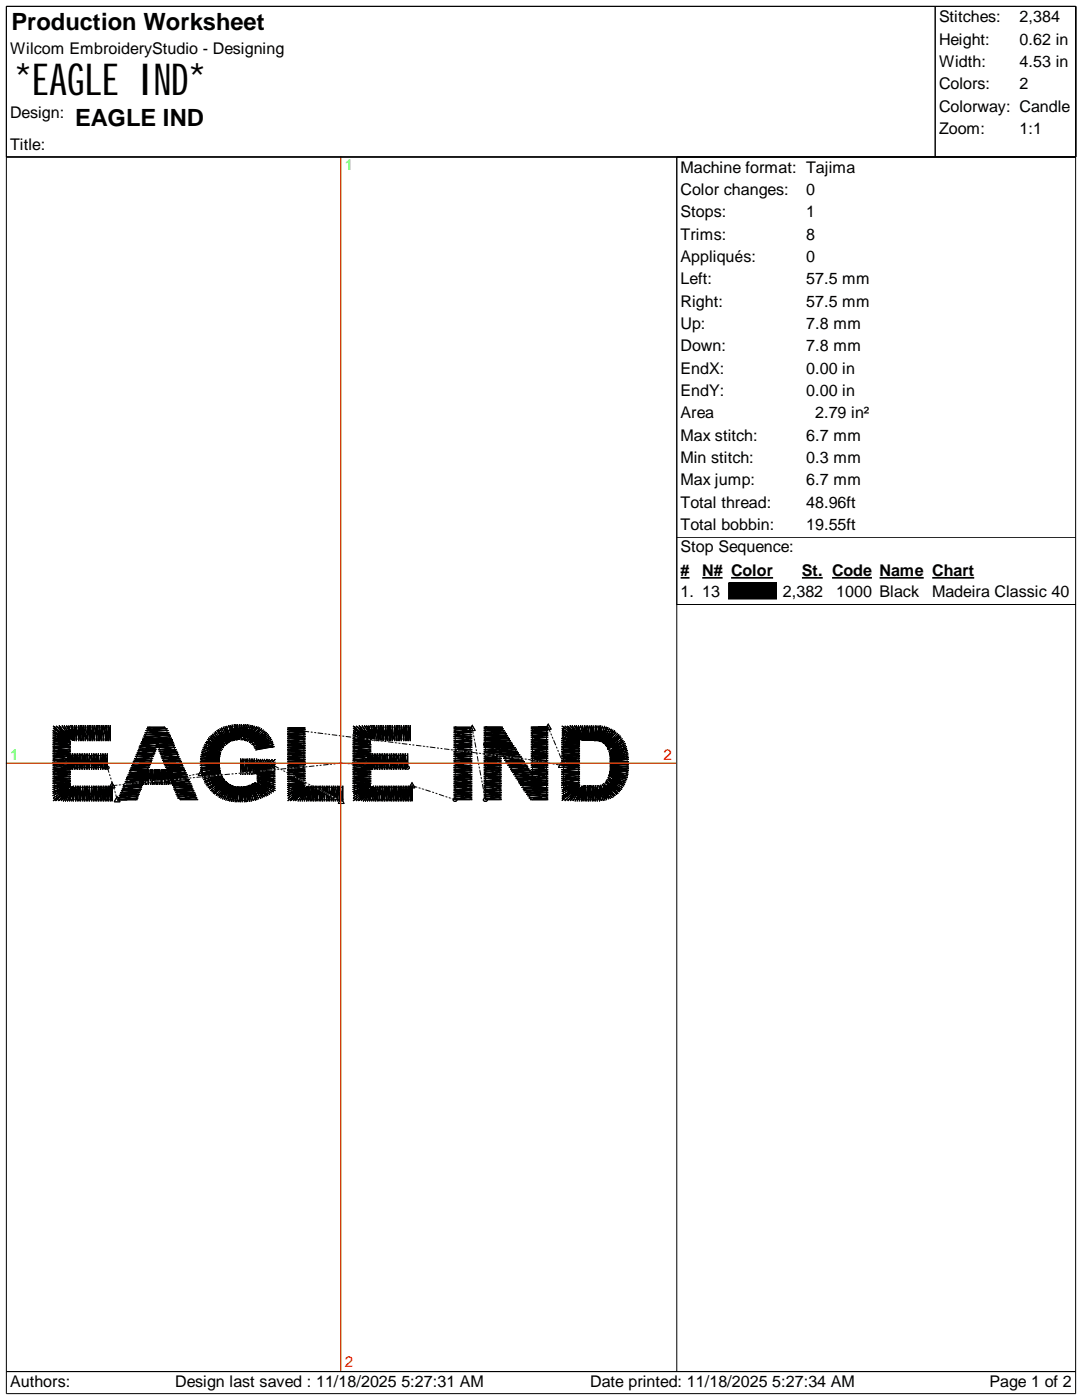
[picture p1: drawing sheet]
<svg xmlns="http://www.w3.org/2000/svg" width="216mm" height="279mm" viewBox="0 0 216 279" stroke-linecap="round" stroke-linejoin="round" font-family="sans-serif">
<path d="M22.4 156.8l45.6-4.5M23.4 159.6l-2-6.4M40.1 154.3l-5.6 1.3M68 152.3l13.4 .9M68.1 159.9l-14.5-7.7M82.2 156.8l8.6 2.8M94.2 145.4l2.7 14.2M109.4 145.1l3 7.4M112 152.7l-6.7-1.1-47-6" fill="none" stroke="#d6d6d6" stroke-width=".2" stroke-dasharray="0 1.1 .4 .4 .4 .4 .4" stroke-linecap="butt"/>
<path d="M22.4 156.8l45.6-4.5M23.4 159.6l-2-6.4M40.1 154.3l-5.6 1.3M68 152.3l13.4 .9M68.1 159.9l-14.5-7.7M82.2 156.8l8.6 2.8M94.2 145.4l2.7 14.2M109.4 145.1l3 7.4M112 152.7l-6.7-1.1-47-6" fill="none" stroke="#000" stroke-width=".2" stroke-dasharray="1.1 .4 .4 .4 .4 .4" stroke-linecap="butt"/>
<g fill="none" stroke="#000" stroke-width=".2">
<path d="M1.3 1.3h213.3v276.8h-213.3zM186.6 1.3v30M1.3 31.3h213.3M135 31.3v242.4M135 107.2h79.6M145.4 116.3h9.5v3.2h-9.5zM135 120.6h79.6M10.8 145.1h11.2v2.4h-8.2v9.6h8.6v2.5h-11.6zM13.5 150.8h7.9v2.4h-7.9zM21.4 153.2l-.3-1.2 .3 1.2-.3-1.2h-7.3l-.3 1.2 .6-2.4 .6 2.4 .7-2.4 .7 2.4 .6-2.4 .7 2.4 .6-2.4 .7 2.4 .7-2.4 .7 2.4 .6-2.4 .7 2.4v-2.8l-.3 3.2v-3.2l-.4 3.2v-3.2l-.3 3.2v-3.2l-.3 3.2v-3.2l-.5 3.2v-3.2l-.3 3.2v-3.2l-.3 3.2v-3.2l-.4 3.2v-3.2l-.3 3.2v-3.2l-.4 3.2v-3.2l-.4 3.2v-3.2l-.3 3.2v-3.2l-.4 3.2v-3.2l-.3 3.2v-3.2l-.3 3.2v-3.2l-.4 3.2v-3.2l-.3 3.2v-3.2l-.3 3.2v-3.2l-.4 3.2v-3.2l-.3 3.2v-3.2l-.4 3.2-.6-3.2v3.2l.3-3.2v3.2l.3-3.2v3.2l-.1-2 .1 1-.2 1-.7-.8-.8 .4v5.2h9.6l.4 1.2-.7-2.5-.8 2.5-.7-2.5-.6 2.5-.7-2.5-.8 2.5-.7-2.5-.7 2.5-.8-2.5-.7 2.5-.4-2.5-1.1 2.5 .7-2.5-2.5 2.5 1.9-2.5-3 1.5 3-1.9-3 .2 3-.8-3-.7 3-.8-3-.8 3-.7-3-.8 3-.7-3-.8 3-.8-3-.7 3-.7-3-.9 3 .4-3-2.1 3 1.5-1.9-2.4 2.4 2.4-.6-2.4 1 2.4 .5-2.4 .6 2.4 .7-2.4 .7 2.4 .7-2.4 .7 2.4 .7-2.4 .7 2.4 .7-2.4 .6 2.4 .7-2.4v2.8v-3.2l-.3 3.2v-3.2l-.4 3.2v-3.2l-.3 3.2v-3.2l-.4 3.2v-3.2l-.4 3.2v-3.2l-.3 3.2v-3.2l-.3 3.2v-3.2l-.4 3.2v-3.2l-.4 3.2v-3.2l-.3 3.2v-3.2l-.4 3.2v-3.2l-.3 3.2v-3.2l-.4 3.2v-3.2l-.4 3.2v-3.2l-.3 3.2v-3.2l-.4 3.2v-3.2l-.3 3.2v-3.2l-.3 3.2v-3.2l-.5 3.2v-3.2l-.3 3.2v-3.2l-.1 2.8-.3-2.8 .1 2.3-.5-2.3 .5 3.1-.9-3 .8 2.7-1.2-2.7 .8 2-1.3-2 1.7 3-2.1-3 1.6 2.5-2.2-2.5 1.5 2-2.1-1.9 2.9 2.8-3.5-2.8 3.1 2.7-3.1-2.3 2.4 1.9-2.5-1.4 3.6 2.3-3.6-1.9 3.1 1.7-3.1-1.3 2.8 1.3-2.8-.8 3.6 1.2-3.6-.9 3 .9-3-.5 2.8 .6-2.8-.1 3.6 .3h-3.6l3.6 .3h-3.6l3.6 .4h-3.6l3.6 .4h-3.6l3.6 .3h-3.6l3.6 .4h-3.6l3.6 .3h-3.6l3.6 .3h-3.6l3.6 .5h-3.6l3.6 .3h-3.6l3.6 .3h-3.6l3.6 .4h-3.6l3.6 .3h-3.6l3.6 .4h-3.6l3.6 .4h-3.6l3.6 .3h-3.6l3.6 .4h-3.6l3.6 .3h-3.6l3.6 .4h-3.6l3.6 .4h-3.6l3.6 .3h-3.6l3.6 .3h-3.6l3.6 .4h-3.6l2.5 .1-2.5 .3 3.5-.3-3.5 .6 2.4-.3-2.4 .8 3.6-1-3.6 1.4 2.7-.9-2.7 1.2 3.2-1.3-3.2 1.8 2.6-1.3-2.5 1.8 3.5-2.4-3.5 3 3-2.5-2.5 2.5 2.5-2.3-1.9 2.3 2.8-3-2.3 3 1.9-2.5-1.5 2.5 1.5-2.3-1.1 2.3 1.7-3.1-1.2 3.1 1-2.1-.6 2.1 .9-2.8-.5 2.8 .5-2.1-.2 2.1 .5-3.1v3.1l.3-3.1v3.1l.3-3.1v3.1l.4-3.1v3.1l.4-3.1v3.1l.3-3.1v3.1l.4-3.1v3.1l.3-3.1v3.1l.4-3.1v3.1l.4-3.1v3.1l.3-3.1v3.1l.4-3.1v3.1l.3-3.1v3.1l.3-3.1v3.1l.4-3.1v3.1l.3-3.1v3.1l.4-3.1v3.1l.3-3.1v3.1l.3-3.1v3.1l.4-3.1v3.1l.3-3.1v3.1l.4-3.1v3.1v-3.1M22.4 156.2l.5 1h-1.1zM23.4 159l.6 1h-1.2z"/>
<path d="M28.4 153.8h5.8l.8 2.4h-7.1zM28.5 148l-4.7 11.6h3.3l4.4-11.6M29.7 145.1h3.2l1.3 2.9h-5.7zM31 147.4h3l5.2 12.2h-3.3zM34.5 155.6l.5 .6-.5-.6 .5 .6-1.4-2.4-.1 2.4-1-2.4-.3 2.4-.9-2.4-.6 2.4-.5-2.4-.8 2.4-.4-2.4-1.1 2.4 .6-2.7-.3 3.1 .6-3.1-.3 3.1 .6-3.1-.1 3.1 .4-3.1-.1 3.1 .3-3.1v3.1l.4-3.1 .1 3.1 .1-3.1 .2 3.1 .1-3.1 .2 3.1 .1-3.1 .4 3.1-.1-3.1 .4 3.1-.2-3.1 .5 3.1-.2-3.1 .6 3.1-.4-3.1 .7 3.1-.3-3.1 .7 3.1-.5-3.1 .9 3.1-.6-3.1 .9 3.1-.7-3.1 1.1 3-.7-3 1.1 3-.9-3 1.2 3-.9-3 1.3 3-1-3 .4 1.9-.1-.9-.5-.9 1.6-1.1-1-.4-1.9-4.4-1.5-.3 3.2 .8-2.6 .7 3.3 .8-2.7 .8 3.3 .7-2.7 .8 3.3 .7-2.8 .8 3.5 .8-2.9 .7 3.6 .8-3 .7 3.6 .8-3 .8 3.7 .7-3 .8h3.6l-4.1-.3h4l-4.2-.5h4l-4.1-.3h4l-4.1-.3h3.9l-4.1-.4h4l-4.2-.3h4l-4.1-.4h3.9l-4-.4h4l-4.2-.3h4l-4.1-.4h3.9l-4-.4h3.8l-4-.3h3.9l-4-.4h3.8l-4-.3h3.9l-4-.3h3.9l-4-.5h3.8l-4-.3h3.8l-4-.3h3.8l-3.8-.4h3.7l-3.9-.3h3.8l-4-.4h3.8l-4-.4h3.9l-3.9-.3h3.7l-3.9-.4h3.7l-3.8-.4h3.7l-3.9-.3h3.8l-3.9-.4h3.7l-3.9-.3h3.7l-3.8-.4h3.7l-3.9-.4h3.7l-3.8-.3h3.7l-3.8-.3 3.3-.8h-3.7l3.9 .3h-3.7l3.8 .5h-3.6l1.9-.2-1 .1-2.5-.4-1 .1 5.8 .2-5.3-.7 4.7-.7-4.2-.8 3.5-.7h-3.5l4 .4h-4.2l4.4 .3h-4.6l4.8 .4h-4.9l5.1 .4h-5.2l5.3 .3h-5.5l5.7 .4h-5.9l6.1 .4h-6.1l6.1 .3h-6.3l1.5 .8-4.1 10.5 1.5 .3-3.1-.8 3.6-.6-3-.7 3.6-.8-3-.7 3.5-.7-2.9-.7 3.4-.8-2.8-.6 3.4-.7-2.8-.8 3.3-.7-2.7-.7 3.3-.8-2.7-.7 3.3-.8h-3.3h3.6l-3.8 .3h3.7l-3.8 .5h3.7l-3.9 .3h3.7l-3.8 .4h3.6l-3.8 .4h3.8l-3.9 .4h3.7l-3.9 .3h3.7l-3.9 .4h3.8l-3.9 .4h3.8l-3.9 .3h3.7l-3.9 .4h3.8l-4 .4h3.8l-3.9 .3h3.8l-3.9 .4h3.8l-4 .3h3.8l-4 .3h3.9l-3.9 .5h3.8l-4 .3h3.8l-4 .3h3.9l-4.1 .4h3.9l-3.9 .3h3.9l-4.1 .4h3.9l-4.1 .4h3.9l-4 .3h3.9l-4 .4h3.9l-4.1 .4h4l-4.2 .3h4l-4.1 .4h3.9l-4 .3h4l-4.2 .3h4l-4.2 .5h4.1l-4.2 .3h4h-4M40.1 153.8l.6 1h-1.2zM42.3 147a7.4 7.4 0 0 1 6.2-2.1 5.5 5.5 0 0 1 5.6 3.2l.3 .9-3.1 .6a4.1 4.1 0 0 0-4.2-2.2 4.1 4.1 0 0 0-3.5 3.2 6.3 6.3 0 0 0 1.4 5.7 5.3 5.3 0 0 0 6.6-.3v-1.8h-3.6v-2.4h6.6v5.8a10.7 10.7 0 0 1-10.7 1.2 7.7 7.7 0 0 1-2.4-10.8zM53.6 152.2l-.4 .7v1v-1l.4-.7-.4 .7-.1 4-2 1a6.7 6.7 0 0 1-7.5-1l-1.1-1.5-.5-1.7a6.2 6.2 0 0 1 3.7-7.3l2-.3 1.8 .1 1.4 .5 1.2 1 .7 1.4 1.6-.1-3.3 .3 2.8-1.6-3.1 .9 2.3-2-2.9 1.5 1.8-2.5-2.5 2.1 1.1-2.6-1.7 2.4 .3-2.6-1.1 2.4-.3-2.4-.6 2.5-.9-2.5v2.7l-1.3-2.3 .5 2.6-1.9-2 1.2 2.6-2.3-1.7 1.8 2.3-2.7-1.2 2.3 1.9-3-.7 2.7 1.5-3.1-.1 3 1.1-3.2 .3 3.2 .6-3.2 .8 3.3 .1-3 1.3 3.2-.4-2.7 1.7 3-.9-2.2 2.1 2.7-1.3-1.7 2.3 2.3-1.7-1.1 2.5 1.9-2-.5 2.5 1.3-2.3 .1 2.6 .9-2.5 .5 2.5 .4-2.5 1 2.4-.1-2.6 1.5 2.2-.6-2.6 2.1 2.1-1.5-2.4 2.8 1.8-2.3-2.2 3 1-3-1.6 3 .1-3-.7 3-.6-3 .3 3-1.8-3 1.5 2-2.4-2.5 2.4 .9-2.4-1.1 2.4-.3-2.4-.6 2.4-.6-2.4-.7 2.4-.7-2.8v3.2l.3-3.2v3.2l.4-3.2v3.2l.4-3.2-.1 3.2 .4-3.2v3.2l.4-3.2v3.2l.3-3.2v3.2l.4-3.2v3.2l.3-3.2v2.2l.4-2.2-.3 2.9 .7-2.8-.8 3 1.2-3-.7 2 1.1-2-1.3 2.8 1.7-2.8-1.2 2.2 1.7-2.2-2.2 3 2.7-2.9-2 2.2 2.6-2.2-2.6 2.3 3.1-2.3-3.6 2.8 3.6-2.3-2.7 1.8 2.7-1.3-2.7 1.5 2.7-1.1-3.4 1.5 3.4-1.1-2.4 .9 2.4-.5-3.7 .9 3.7-.4-2.7 .3 2.7 .1-3.3 .1 3.3 .2-2.4-.1 2.4 .5-3.7-.4 3.7 .9-3.1-.6 3.1 .9-3.7-.9 3.7 1.3-2.7-.8 2.7 1.3-3.7-1.5 3.7 1.8-2.9-1.3 2.9 1.7-3.6-1.9 3.3 2.2-2.4-1.4 2 1.6-2.8-2 2.4 2.3-2.9-2.5 2.6 2.7-2.2-2.1 1.9 2.2-2.5-2.7 2 2.9-1.8-2.4 1.5 2.6-1.9-3 1.6 3.1-1.8-3 1.3 3.1-1.5-3 1.2 3.2-1.4-3.1 1.1 3.2-1.3-3.2 .8 3.3-1-3.2 .7 3.2-.9-3.1 .6 3.2-.8-3.1 .3 3.1-.5-3.1 .2 3.2-.4-3.1 .1 3.1-.3-3.1-.2 3.1v-3.1l-.3 3.1 .1-3.1-.4 3.1 .1-3.1-.6 3.1 .4-3.1-.7 3.1 .5-3.1-.9 3 .7-3-1.1 3 .9-3.1-1.2 3 .9-3-1.2 3 1.1-3.1-1.6 3 1.4-3.1-1.7 2.9 1.4-3-1.7 2.9 1.6-3-2 2.8 1.8-2.8-2.1 2.7 1.9-2.8-2.2 2.5 2.1-2.7-2.4 2.6 2.2-2.7-2.5 2.4 2.4-2.5-2.7 2.3 2.5-2.4-2.8 2.2 2.7-2.4-2.9 2.1 2.8-2.3-3.1 2 3-2.1-3.2 1.8 3-2-3.3 1.7 3.2-1.9-3.3 1.6 3.3-1.7-3.6 1.4 3.5-1.6-3.6 1.3 3.5-1.5-3.6 1.1 3.5-1.3-3.7 1 3.6-1.2-3.7 .8 3.7-1.1-3.8 .8 1.9-.5-.2-1.4a5.8 5.8 0 0 1 6.3-6.6 4.6 4.6 0 0 1 4.6 3l-1.8 .6 3.8-.7-3.3 .4 3.2-.8-3.9 .8 3.7-1.1-3 .7 2.9-1.1-3.8 1.2 3.7-1.5-3.2 1.1 3-1.5-3.6 1.6 3.3-1.8-2.7 1.3 2.6-1.7-3.5 2 3.2-2.2-2.7 1.6 2.5-1.9-3.2 2.2 2.9-2.4-2.4 1.8 2.1-2.1-2.9 2.6 2.5-2.8-2.2 2.3 1.9-2.5-2.5 2.8 2.2-3-1.9 2.2 1.5-2.3-2.2 3 1.8-3-1.5 2.3 1.2-2.4-1.7 3 1.3-3.1-1.3 2.5 .9-2.6-1.3 3.1 1-3.2-1 2.5 .5-2.5-.8 3.2 .5-3.2-.6 2.7 .2-2.7-.4 3.2v-3.2l-.2 3.2-.2-3.2-.1 3.2-.2-3.2 .1 3.2-.5-3.2 .2 3.2-.6-3.1 .4 3.2-.7-3.1 .5 3.2-.9-3.2 .7 3.2-1.1-3 .9 3.1-1.2-3.1 1 3.2-1.4-3.1 1.2 3.3-1.5-3.1 1.4 3.1-1.7-2.9 1.5 3.1-1.9-3 1.7 3.1-1.9-2.9 1.3 2.3-1.7-2 2.1 2.8-2.3-2.6 1.7 2.4-2.1-2.1 2.4 2.6-2.6-2.4 2.5 2.6-2.8-2.3 2.1 1.8-2.3-1.6 2.8 2.4-3-2 2.5 1.8-2.8-1.5 3.2 2-3.3-1.7 2.5 1.5-2.7-1.2 3.3 1.7-3.5-1.4 3.4 1.6-3.5-1.2 3.5 1.4-3.6-1.1 3.5 1.4-3.7-1 3.7 1.1-3.8-.8 3.8 1.1-3.9-.7 3.9 .9-3.9-.5 3.9 .7-3.9-.4 3.9 .7-3.9-.4 3.9 .5h-4l4 .3h-4l4 .3h-4l4 .1-3.9 .4 3.9-.1-3.9 .4 3.9-.3-3.9 .6 3.9-.4-3.8 .9 3.8-.6-3.7 .9 .9-.4 1-.2-2 .3M57.7 145.3h2.9v11.8h7.8v2.5h-10.7zM58.3 145.6l.8 .4v1v-1l-.8-.4 .8 .4v12.4h8.9l.4 1.2-.7-2.5-.6 2.5-.8-2.5-.7 2.5-.7-2.5-.6 2.5-.7-2.5-.6 2.5-.7-2.5-.7 2.5v-2.5l-1.3 2.5 .8-2.5-2.4 2.5 1.9-2.5-2.9 1.6 2.9-2.1-2.9 .4 2.9-1-2.9-.5 2.9-.9-2.9-.6 2.9-.8-2.9-.6 2.9-.9-2.9-.6 2.9-.8-2.9-.7 2.9-.8-2.9-.6 2.9-.8-2.9-.7 2.9-.7-2.9-.7h3.3h-3.7l3.7 .3h-3.7l3.7 .4h-3.7l3.7 .3h-3.7l3.7 .3h-3.7l3.7 .4-3.7 .1 3.7 .2-3.7 .1 3.7 .3h-3.7l3.7 .4h-3.7l3.7 .3-3.7 .1 3.7 .3h-3.7l3.7 .3-3.7 .1 3.7 .2-3.7 .1 3.7 .3-3.7 .1 3.7 .2-3.7 .2 3.7 .2-3.7 .1 3.7 .3-3.7 .1 3.7 .2-3.7 .1 3.7 .3h-3.7l3.7 .3-3.7 .2 3.7 .1-3.7 .2 3.7 .2-3.7 .1 3.7 .2-3.7 .2 3.7 .1-3.7 .3 3.7 .2-3.7 .1 3.7 .2-3.7 .2 3.7 .1-3.7 .2 3.7 .2-3.7 .2 3.7 .1-3.7 .3 3.7 .1-3.7 .2 3.7 .1-3.7 .3 3.7 .1-3.7 .3 3.1-.1-3.1 .4 3.7-.4-3.7 .8 3.1-.6-3.1 1.1 2.7-.8-2.7 1.2 3.7-1.4-3.7 1.8 2.9-1.3-2.9 1.7 2.6-1.3-2.5 1.8 3.5-2.4-3.5 3 3.1-2.5-2.6 2.5 2.6-2.3-2 2.3 2.8-3-2.4 3 2.1-2.5-1.6 2.5 1.6-2.3-1.1 2.3 1.7-3.1-1.3 3.1 1-2.3-.6 2.3 .9-2.7-.5 2.7 .5-2.3-.1 2.3 .4-3.1v3.1l.3-3.1v3.1l.4-3.1v3.1l.3-3.1v3.1l.3-3.1v3.1l.5-3.1v3.1l.3-3.1v3.1l.3-3.1v3.1l.4-3.1v3.1l.4-3.1v3.1l.3-3.1v3.1l.4-3.1v3.1l.4-3.1v3.1l.3-3.1v3.1l.4-3.1v3.1l.4-3.1v3.1l.3-3.1v3.1l.4-3.1v3.1l.4-3.1v3.1l-.2-1.9 .1 1-.2 .9M68.1 159.3l.6 1.1h-1.2zM70.7 145.1h11.2v2.4h-8.2v9.6h8.5v2.5h-11.5z"/>
<path d="M73.3 150.8h8.1v2.4h-8.1zM81.4 153.2l-.5-1.2 .5 1.2-.5-1.2h-7.2l-.4 1.2 .7-2.4 .6 2.4 .7-2.4 .6 2.4 .7-2.4 .6 2.4 .7-2.4 .7 2.4 .6-2.4 .8 2.4 .7-2.4 .7 2.4v-2.8l-.5 3.2v-3.2l-.3 3.2v-3.2l-.3 3.2v-3.2l-.4 3.2v-3.2l-.3 3.2v-3.2l-.4 3.2v-3.2l-.4 3.2v-3.2l-.3 3.2v-3.2l-.4 3.2v-3.2l-.3 3.2v-3.2l-.4 3.2v-3.2l-.4 3.2v-3.2l-.3 3.2v-3.2l-.3 3.2v-3.2l-.4 3.2v-3.2l-.3 3.2v-3.2l-.3 3.2v-3.2l-.4 3.2v-3.2l-.3 3.2v-3.2l-.4 3.2v-3.2l-.3 3.2-.7-3.2v3.2l.4-3.2v3.2l.3-3.2v3.2l-.2-2 .1 1-.2 1-.6-.8-.9 .4v5.2h9.7l.3 1.2-.7-2.5-.6 2.5-.8-2.5-.7 2.5-.7-2.5-.7 2.5-.7-2.5-.8 2.5-.7-2.5-.8 2.5-.2-2.5-1.2 2.5 .7-2.5-2.5 2.5 1.9-2.5-3 1.5 3-1.9-3 .2 3-.8-3-.7 3-.8-3-.8 3-.7-3-.8 3-.7-3-.8 3-.8-3-.7 3-.7-3-.9 3 .4-3-2.1 3 1.5-1.8-2.4 2.4 2.4-.7-2.4 1 2.4 .4-2.4 .7 2.4 .7-2.4 .7 2.4 .7-2.4 .7 2.4 .7-2.4 .6 2.4 .7-2.4 .7 2.4 .7-2.4v2.8v-3.2l-.4 3.2v-3.2l-.3 3.2v-3.2l-.3 3.2v-3.2l-.4 3.2v-3.2l-.4 3.2v-3.2l-.3 3.2v-3.2l-.4 3.2v-3.2l-.3 3.2v-3.2l-.4 3.2v-3.2l-.4 3.2v-3.2l-.3 3.2v-3.2l-.4 3.2v-3.2l-.3 3.2v-3.2l-.3 3.2v-3.2l-.5 3.2v-3.2l-.3 3.2v-3.2l-.3 3.2v-3.2l-.4 3.2v-3.2l-.3 3.2v-3.2l-.4 3.2v-3.2l-.1 2.8-.3-2.8 .1 2.3-.5-2.3 .6 3.1-1-3 .7 2.7-1.1-2.7 .7 2-1.2-2 1.6 3-2.1-3 1.6 2.5-2.2-2.5 1.6 2-2.2-1.9 3 2.8-3.6-2.8 3.2 2.7-3.2-2.3 2.5 1.9-2.5-1.4 3.6 2.3-3.6-1.9 3.1 1.7-3.1-1.3 2.8 1.3-2.8-.8 3.6 1.2-3.6-.9 2.9 .9-2.9-.5 2.8 .6-2.8-.1 3.7 .3h-3.7l3.7 .3h-3.7l3.7 .4h-3.7l3.7 .4h-3.7l3.7 .3h-3.7l3.7 .4h-3.7l3.7 .3h-3.7l3.7 .3h-3.7l3.7 .5h-3.7l3.7 .3h-3.7l3.7 .3h-3.7l3.7 .4h-3.7l3.7 .3h-3.7l3.7 .4h-3.7l3.7 .4h-3.7l3.7 .3h-3.7l3.7 .4h-3.7l3.7 .3h-3.7l3.7 .4h-3.7l3.7 .4h-3.7l3.7 .3h-3.7l3.7 .3h-3.7l3.7 .4h-3.7l2.4 .1-2.4 .3 3.4-.3-3.4 .6 2.4-.3-2.4 .8 3.6-1-3.6 1.4 2.7-.9-2.7 1.2 3.3-1.3-3.3 1.8 2.7-1.3-2.7 1.8 3.6-2.4-3.6 3 3.1-2.5-2.5 2.5 2.6-2.3-2.1 2.3 2.8-3-2.2 3 2-2.5-1.6 2.5 1.6-2.3-1.2 2.3 1.7-3.1-1.3 3.1 1-2.1-.6 2.1 1-2.8-.5 2.8 .5-2.1-.1 2.1 .3-3.1v3.1l.4-3.1v3.1l.4-3.1-.1 3.1 .4-3.1v3.1l.4-3.1v3.1l.3-3.1v3.1l.3-3.1v3.1l.5-3.1-.1 3.1 .4-3.1v3.1l.3-3.1v3.1l.4-3.1v3.1l.3-3.1v3.1l.4-3.1v3.1l.3-3.1v3.1l.3-3.1v3.1l.4-3.1v3.1l.3-3.1v3.1l.4-3.1v3.1l.3-3.1v3.1l.3-3.1v3.1l.4-3.1v3.1l.3-3.1v3.1v-3.1M82.2 156.2l.6 1h-1.2zM90.8 145.1h3v14.5h-3zM94.2 145.4l-1-.2-1 .1 2-.2h-3.7l3.7 .4h-3.7l3.7 .4h-3.7l3.7 .3h-3.7l3.7 .4h-3.7l3.7 .4h-3.7l3.7 .3h-3.7l3.7 .4h-3.7l3.7 .4h-3.7l3.7 .4h-3.7l3.7 .3h-3.7l3.7 .4h-3.7l3.7 .4h-3.7l3.7 .3h-3.7l3.7 .4h-3.7l3.7 .3h-3.7l3.7 .4h-3.7l3.7 .4h-3.7l3.7 .3h-3.7l3.7 .4h-3.7l3.7 .3h-3.7l3.7 .4h-3.7l3.7 .4h-3.7l3.7 .3h-3.7l3.7 .3h-3.7l3.7 .4h-3.7l3.7 .4h-3.7l3.7 .3h-3.7l3.7 .4h-3.7l3.7 .3h-3.7l3.7 .4h-3.7l3.7 .4h-3.7l3.7 .3h-3.7l3.7 .4h-3.7l3.7 .4h-3.7l3.7 .3h-3.7l3.7 .4h-3.7l3.7 .3h-3.7l3.7 .3h-3.7l3.7 .5h-3.7l3.7 .3h-3.4l3.1-.8-3.1-.6 3.1-.7-3.1-.8 3.1-.7-3.1-.7 3.1-.7-3.1-.8 3.1-.6-3.1-.8 3.1-.7-3.1-.7 3.1-.7-3.1-.7 3.1-.8-3.1-.7 3.1-.8-3.1-.7 3.1-.7-3.1-.8 1.6 .4v13.8l-1.6 .3M94.2 144.8l.6 1h-1.2zM96.5 159.5l.1-.1a.44 .44 0 0 1 .7 .2 .4 .4 0 0 1-.5 .3 .4 .4 0 0 1-.3-.4zM96.9 148.5h2.8v11.1h-2.8zM96.9 145.1h3l2.4 3.7h-5.4zM99.2 148.8l4.9 7.9h3.4l-5.2-7.9M104 156.4h5.1v3.2h-3zM106.3 156.4v-11.3h2.8v11.3"/>
<path d="M109.4 145.1h-3.5h3.5l-3.5 .4h3.5l-3.5 .3h3.5l-3.5 .3h3.5l-3.5 .4h3.5l-3.5 .3h3.5l-3.5 .4h3.5l-3.5 .4h3.5l-3.5 .3h3.5l-3.5 .4h3.5l-3.5 .3h3.5l-3.5 .3h3.5l-3.5 .4h3.5l-3.5 .3h3.5l-3.5 .4h3.5l-3.5 .4h3.5l-3.5 .3h3.5l-3.5 .3h3.5l-3.5 .4h3.5l-3.5 .4h3.5l-3.5 .3h3.5l-3.5 .4h3.5l-3.5 .3h3.5l-3.5 .4h3.5l-3.5 .4h3.5l-3.5 .3h3.5l-3.5 .4h3.5l-3.5 .3h3.5l-3.5 .4h3.5l-3.5 .4h3.5l-3.5 .3h3.5l-3.5 .3h3.5l-3.5 .4h3.2l-2.8-.7 2.8-.7-2.8-.7 2.8-.7-2.8-.8 2.8-.7-2.8-.7 2.8-.7-2.8-.7 2.8-.7-2.8-.7 2.8-.7-2.8-.7 2.8-.7-2.8-.7 2.8-.7-1.5 .4v10.2l-1.3 .7h-2.8h5.9l-5.6 .3h5.6l-5.3 .4h5.3l-5.1 .4h5.1l-4.9 .3h4.9l-4.7 .4h4.7l-4.4 .3h4.4l-4.2 .3h4.2l-3.9 .5h3.9l-3.7 .3h3.7h-3.3l3-.8-4.1-.8 4.1-.8-5.1-.8 5.2 .1-.8 .2h-4.6h4.1l-4.4-.3h4.1l-4.2-.4h4l-4.3-.4h4l-4.2-.3h4l-4.2-.4h4l-4.3-.3 4-.1-4.2-.3h4l-4.3-.4h4l-4.1-.3h3.9l-4.2-.4h3.9l-4.1-.4h3.9l-4.1-.3h3.9l-4.2-.3h3.9l-4.1-.4h3.9l-4.1-.4h3.8l-4-.3h3.9l-4.1-.4h3.8l-4.1-.3h3.8l-4-.4h3.8l-4-.4h3.8l-4-.3h3.8l-4.1-.4h3.5l-2.6 .8 3.6 .8-2.6 .8 3.6 .8-2.6 .7 3.7 .8-2.8 .8 3.8 .8-2.8 .9 3.8 .7-1.8-.3-4.7-7.2 1.5-.4h-5.9h6.1l-6.1-.3h5.9l-5.9-.3h5.7l-5.7-.4h5.4l-5.4-.3h5.3l-5.3-.3h5l-5-.4h4.8l-4.8-.3h4.7l-4.7-.4h4.4l-4.4-.3h4.3l-4.3-.3h4l-4-.4h3.8h-3.4l3.4 .6-3.4 .7 4.2 .6-4.2 .6 5 .7-5 .5 5.4-.1-5.8-.2h3.6h-3.6l3.6 .3h-3.6l3.6 .4h-3.6l3.6 .4h-3.6l3.6 .3h-3.6l3.6 .4h-3.6l3.6 .3h-3.6l3.6 .4h-3.6l3.6 .4h-3.6l3.6 .3h-3.6l3.6 .4h-3.6l3.6 .4h-3.6l3.6 .3h-3.6l3.6 .4h-3.6l3.6 .3h-3.6l3.6 .3h-3.6l3.6 .5h-3.6l3.6 .3h-3.6l3.6 .3h-3.6l3.6 .4h-3.6l3.6 .4h-3.6l3.6 .3h-3.6l3.6 .4h-3.6l3.6 .3h-3.6l3.6 .4h-3.6l3.6 .4h-3.6l3.6 .3h-3.6l3.6 .4h-3.6l3.6 .3h-3.6l3.6 .3h-3.6l3.6 .5h-3.6l3.6 .3h-3.2l2.8-.8-2.8-.8 2.8-.8-2.8-.7 2.8-.9-2.8-.7 2.8-.8-2.8-.9 2.8-.7-2.8-.8 2.8-.8-2.8-.8 2.8-.8-2.8-.8 1.4 .3v10.5l-1.4 .3M109.4 144.5l.6 1h-1.2zM112 152.1l.6 1.1h-1.2zM112.4 145.1h2.2a29.2 29.2 0 0 1 6.1 .2 6.6 6.6 0 0 1 4.4 7.4 6.3 6.3 0 0 1-4.3 6.7 51.2 51.2 0 0 1-8.4 .2zM112.4 152.5l3-.7-3-.7 3-.6-3-.6 3-.6-3-.7 3-.3-3-1 3 .6-3-2 3 1.6-1.9-2.4 2.5 2.4-.8-2.4 1.3 2.4 .2-2.4 1 2.4 .4-2.4 .6 2.4 .9-2.4-.1 2.6 1.5-2.3-.6 2.6 1.9-2-1.3 2.5 2.4-1.5-1.9 2.2 2.7-1.1-2.4 1.8 3-.5-2.8 1.5h3.1l-3.1 .9 3.1 .5-3 .5 3 1h-3.1l2.9 1.4-3.1-.3 2.5 1.6-2.8-.9 2 2.1-2.5-1.5 1.4 2.5-2-2 .8 2.6-1.6-2.3 .1 2.5-.8-2.4-.6 2.5-.7-2.5-.8 2.5-.4-2.5-1.1 2.5 .7-2.5-2.5 2.5 1.9-2.5-3 1.7 3-2.1-3 .8 3-1-3-.3 3-.6-3-.7 3-.6-3-.6 3-.6-3.4-.6 3.7-.1-3.7 .1 3.7-.4h-3.7l3.7-.4h-3.7l3.7-.3h-3.7l3.7-.4h-3.7l3.7-.3h-3.7l3.7-.3-3.7-.1 3.7-.3-3.7-.1 3.7-.2-3.7-.1 3.7-.2-3.7-.1 3.7-.3-3.7-.1 3.7-.2-3.7-.2 3.7-.2-3.7-.1 3.4 .1-3.4-.5 2.7 .3-2.7-.7 3.7 .8-3.6-1.1 3.2 .8-3.2-1.3 2.5 .9-2.5-1.3 3.6 1.7-3.6-2.1 2.9 1.6-2.9-2 3.6 2.3-3.6-2.8 3.1 2.3-2.5-2.3 2.5 2.2-2-2.2 2.9 2.8-2.4-2.9 2 2.4-1.6-2.4 1.6 2.2-1.1-2.2 1.7 3-1.3-3 1.2 2.6-.8-2.6 1.2 3-.8-3 1 3-.6-3 .9 3-.5-3 .7 3-.4-3 .7 3-.3-3 .6 3-.2-3 .4 3-.1-3 .4 3v-3l.2 3.1 .2-3.1v3.1l.3-3.1-.1 3.1 .5-3.1-.3 3.1 .7-3.1-.5 3.1 .8-3-.7 3.1 1.1-3.1-.9 3.2 1.3-3.1-1 3.1 1.3-3-1.2 3.1 1.6-2.9-1.4 3 1.7-2.8-1.5 2.9 1.8-2.8-1.7 2.9 2.1-2.7-2 2.9 2.2-2.7-2.1 2.8 2.5-2.5-2.4 2.6 2.6-2.3-2.4 2.5 2.7-2.3-2.6 2.5 2.8-2.2-2.8 2.3 3-2-3 2.2 3.2-1.9-2.3 1.7 2.5-1.4-3.2 1.9 3.4-1.6-2.8 1.6 2.9-1.2-3.4 1.6 3.6-1.3-3.5 1.5 3.5-1.1-3.5 1.3 3.6-.9-3.5 1.2 3.6-.9-3.6 1 3.7-.6-3.7 .9 3.7-.5-3.7 .7 3.8-.4-3.8 .6 3.8-.2-3.8 .4h3.8l-3.8 .2 3.8 .1-3.8 .2 3.8 .2h-3.8l3.8 .4-3.8-.1 3.8 .4-3.8-.2 3.8 .6-3.8-.3 3.7 .6-3.7-.3 3.7 .7-3.8-.5 3.7 .9-3.7-.6 3.6 .9-3.7-.7 3.6 1-3.7-.8 3.6 1.2-3.6-1 3.4 1.3-2.6-.8 2.5 1.1-3.5-1.3 3.3 1.7-2.7-1.3 2.5 1.6-3.2-1.7 3 2.1-2.3-1.5 2.1 1.7-3-2 2.7 2.3-2.4-1.8 2.2 2.1-2.7-2.4 2.4 2.6-2-1.9 1.7 2.1-2.4-2.5 2.1 2.8-1.9-2.3 1.6 2.5-2.1-2.8 1.7 2.9-1.4-2.2 1.1 2.3-1.7-2.9 1.3 3.1-1.2-2.6 .8 2.7-1.2-3.1 .9 3.2-.9-2.4 .5 2.4-.9-3.2 .5 3.2-.6-2.5 .2 2.5-.4-3.2 .1 3.2-.5-3.2 .1 3.2-.4-3.2 .1 3.2-.4-3.2v3.2l-.3-3.2-.1 3.2-.2-3.2-.1 3.2-.3-3.2v3.2l-.2-3.2-.3 3.2v-2.3l-.3 2.3 .4-3.1-.8 3.1 .6-2.7-1.1 2.7 .7-2.1-1.1 2.1 1.5-3.1-1.9 3.1 1.3-2.3-1.8 2.3 1.8-2.6-2.3 2.6 1.8-2.3-2.4 2.3 3-3-3.6 2.9 3-2.6-3 2.1 2.5-1.8-2.5 1.4 3.6-2.3-3.6 1.8 3.2-1.7-3.2 1.3 2.5-1.1-2.5 .7 3.6-1.1-3.7 .7 3.4-.7-3.4 .3 2.6-.4-2.6 .1 3.7-.4h-3.7l3.7-.4h-3.7l3.7-.3h-3.7l3.7-.4h-3.7l3.7-.4h-3.7l3.7-.3h-3.7l3.7-.4h-3.7l3.7-.4-3.7 .1 3.7-.4h-3.7l3.7-.4h-3.7l3.7-.4-3.7 .1 2 .2-1-.1-1 .1M115.4 147.5h.8a10.2 10.2 0 0 1 4 .4 4.8 4.8 0 0 1 1.9 4.2 5.3 5.3 0 0 1-1.4 4.4 3.8 3.8 0 0 1-2.7 .6h-2.6zM115.4 152.4l-3 .1M1.3 273.7h213.3"/>
<circle cx="21.4" cy="153.2" r=".32"/>
<circle cx="34.5" cy="155.7" r=".34"/>
<circle cx="53.6" cy="152.3" r=".34"/>
<circle cx="58.2" cy="145.7" r=".34"/>
<circle cx="81.4" cy="153.2" r=".34"/>
<circle cx="90.8" cy="159.6" r=".34"/>
<circle cx="112.5" cy="152.5" r=".32"/>
</g>
<path d="M68 31.2v242.4M1.2 152.3h133.7" fill="none" stroke="#0f0" stroke-width=".2"/>
<path d="M68 31.2v242.4M1.2 152.3h133.7" fill="none" stroke="#f00" stroke-width=".2"/>
<path d="M135.8 115.3h1.8M140.1 115.3h4.1M145.9 115.3h8.4M160 115.3h4.2M166 115.3h8M175.5 115.3h8.8M186 115.3h8.4" fill="none" stroke="#000" stroke-width=".34"/>
<path d="M145.4 116.3h9.5v3.2h-9.5z" fill="#000"/>
<text font-size="8.8" x="3" y="19.1">*EAGLE IND*</text>
<g font-size="4.7">
<text x="2.3" y="5.9">Production Worksheet</text>
<text x="15" y="25.1">EAGLE IND</text>
</g>
<g font-size="3.2">
<text x="187.4" y="4.4">Stitches:</text>
<text x="203.5" y="4.4">2,384</text>
<text x="2" y="10.8">Wilcom EmbroideryStudio - Designing</text>
<text x="187.4" y="8.9">Height:</text>
<text x="203.5" y="8.9">0.62 in</text>
<text x="187.4" y="13.3">Width:</text>
<text x="187.4" y="17.8">Colors:</text>
<text x="203.5" y="13.3">4.53 in</text>
<text x="203.5" y="17.8">2</text>
<text x="2" y="23.5">Design:</text>
<text x="187.4" y="22.3">Colorway: Candle</text>
<text x="2" y="30">Title:</text>
<text x="187.4" y="26.7">Zoom:</text>
<text x="203.5" y="26.7">1:1</text>
<text x="135.8" y="34.5">Machine format: Tajima</text>
<text x="135.8" y="38.9">Color changes:</text>
<text x="160.9" y="38.9">0</text>
<text x="135.8" y="43.3">Stops:</text>
<text x="135.8" y="47.8">Trims:</text>
<text x="160.9" y="43.3">1</text>
<text x="160.9" y="47.8">8</text>
<text x="135.8" y="52.2">Appliqués:</text>
<text x="160.9" y="52.2">0</text>
<text x="135.8" y="56.7">Left:</text>
<text x="160.9" y="56.7">57.5 mm</text>
<text x="135.8" y="61.2">Right:</text>
<text x="135.8" y="65.6">Up:</text>
<text x="160.9" y="61.2">57.5 mm</text>
<text x="160.9" y="65.6">7.8 mm</text>
<text x="135.8" y="70.1">Down:</text>
<text x="160.9" y="70.1">7.8 mm</text>
<text x="135.8" y="74.6">EndX:</text>
<text x="160.9" y="74.6">0.00 in</text>
<text x="135.8" y="79.1">EndY:</text>
<text x="135.8" y="83.5">Area</text>
<text x="160.9" y="79.1">0.00 in</text>
<text x="162.6" y="83.5">2.79 in²</text>
<text x="135.8" y="88">Max stitch:</text>
<text x="160.9" y="88">6.7 mm</text>
<text x="135.8" y="92.5">Min stitch:</text>
<text x="160.9" y="92.5">0.3 mm</text>
<text x="135.8" y="96.9">Max jump:</text>
<text x="135.8" y="101.3">Total thread:</text>
<text x="160.9" y="96.9">6.7 mm</text>
<text x="160.9" y="101.3">48.96ft</text>
<text x="135.8" y="105.8">Total bobbin:</text>
<text x="160.9" y="105.8">19.55ft</text>
<text x="135.8" y="110.2">Stop Sequence:</text>
<text x="135.8" y="114.9">#</text>
<text x="135.8" y="119.2">1. 13</text>
<text x="140.1" y="114.9">N# Color</text>
<text x="156.2" y="119.2">2,382</text>
<text x="160" y="114.9">St. Code Name Chart</text>
<text x="166.9" y="119.2">1000 Black</text>
<text x="186" y="119.2">Madeira Classic 40</text>
<text x="2" y="276.8">Authors:</text>
<text x="35" y="276.8">Design last saved : 11/18/2025 5:27:31 AM</text>
<text x="117.8" y="276.8">Date printed: 11/18/2025 5:27:34 AM</text>
<text x="197.4" y="276.8">Page 1 of 2</text>
</g>
<g font-size="3" fill="#0f0">
<text x="68.8" y="33.9">1</text>
<text x="2" y="151.6">1</text>
</g>
<g font-size="3" fill="#f00">
<text x="132.4" y="151.6">2</text>
<text x="68.8" y="272.9">2</text>
</g>
</svg>
